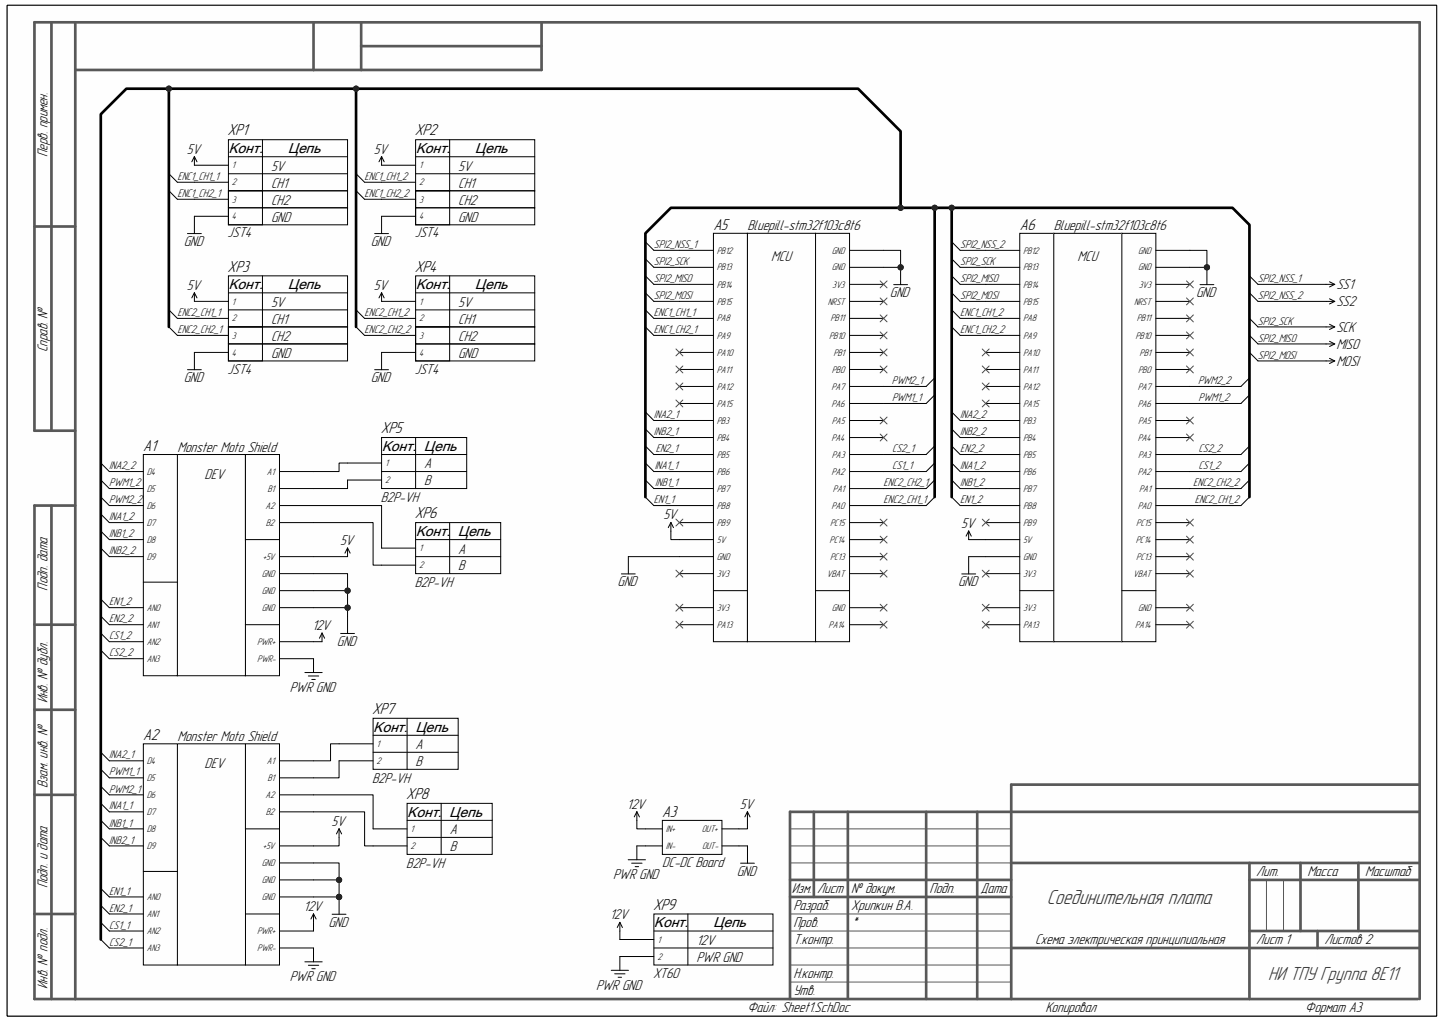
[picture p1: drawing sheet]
<svg xmlns="http://www.w3.org/2000/svg" width="297mm" height="210mm" viewBox="0 0 297 210" stroke-linecap="round" stroke-linejoin="round" font-family="sans-serif">
<path d="M1.5 1.1h294v207.9h-294z" fill-rule="evenodd" fill="#fefefe"/>
<path d="M1.5 1.1h294v207.9h-294z" fill="none" stroke="#000" stroke-width=".21"/>
<path d="M1.5 1.1h294v207.9h-294z" fill-rule="evenodd" fill="#fefefe"/>
<path d="M1.5 1.1h294v207.9h-294z" fill="none" stroke="#000" stroke-width=".21"/>
<g fill="none" stroke="#585858" stroke-width=".55">
<path d="M10.6 4.6v84M15.5 4.6v200.9M64.5 4.6v9.8M74.3 4.6v9.8M74.3 9.5h37.1M111.4 4.6v9.8h-95.9M7.1 46.6h8.4M15.5 88.6h-8.4v-84h284.9v200.9M10.6 104v101.5M15.5 104h-8.4v101.5h284.5M7.1 128.5h8.4M7.1 146h8.4"/>
<path d="M7.1 163.5h8.4M167.4 167v17.5M174.4 167v38.5M190.5 167v38.5M201 167v38.5M208 177.5h84M257 177.5v28M267.5 177.5v14M279.4 177.5v14M292 161.4h-84v44.1M292 167h-129.5v38.5M7.1 188h8.4"/>
<path d="M162.5 181h45.5M162.5 184.5h45.5M208 195h84M257 181h35M257 191.5h35M271 191.5v3.5"/>
</g>
<path d="M162.5 170.5h45.5M162.5 174h45.5M162.5 177.5h45.5M162.5 188h45.5M162.5 191.5h45.5M162.5 195h45.5M162.5 198.5h45.5M260.5 181v10.5M264 181v10.5M162.5 202h45.5" fill="none" stroke="#585858" stroke-width=".21"/>
<path d="M36.5 153h14v45.5h-14z" fill-rule="evenodd" fill="#fefefe"/>
<path d="M36.5 153h14v45.5h-14z" fill="none" stroke="#000" stroke-width=".21"/>
<path d="M29.5 153h7v45.5h-7z" fill-rule="evenodd" fill="#fefefe"/>
<path d="M29.5 153h7v45.5h-7z" fill="none" stroke="#000" stroke-width=".21"/>
<path d="M50.5 153h7v45.5h-7z" fill-rule="evenodd" fill="#fefefe"/>
<path d="M22.5 156.5h7M22.5 160h7M50.5 153h7v45.5h-7zM22.5 163.5h7M22.5 167h7M22.5 170.5h7M22.5 174h7M22.5 184.5h7M22.5 188h7M22.5 191.5h7M22.5 195h7" fill="none" stroke="#000" stroke-width=".21"/>
<path d="M50.5 153h7v17.5h-7z" fill-rule="evenodd" fill="#fefefe"/>
<g fill="none" stroke="#000" stroke-width=".21">
<path d="M50.5 153h7v17.5h-7zM57.5 156.5h7M57.5 160h7M29.5 179.2h7M57.5 163.5h7M57.5 167h7M57.5 177.5h7M57.5 174h7M50.5 188h7M57.5 181h7M57.5 184.5h7M57.5 191.5h7"/>
<path d="M57.5 195h7M68.3 188.1h2.9M69.7 184.5v3.6"/>
</g>
<circle cx="69.7" cy="184.5" r=".53" fill="#262626"/>
<circle cx="69.7" cy="184.5" r=".53" fill="none" stroke="#262626" stroke-width=".21"/>
<path d="M146.7 48h7v84h-7z" fill-rule="evenodd" fill="#fefefe"/>
<path d="M146.7 48h7v84h-7z" fill="none" stroke="#000" stroke-width=".21"/>
<path d="M153.7 48h14v84h-14z" fill-rule="evenodd" fill="#fefefe"/>
<path d="M153.7 48h14v84h-14z" fill="none" stroke="#000" stroke-width=".21"/>
<path d="M167.7 48h7v84h-7z" fill-rule="evenodd" fill="#fefefe"/>
<g fill="none" stroke="#000" stroke-width=".21">
<path d="M139.7 51.5h7M139.7 55h7M139.7 58.5h7M167.7 48h7v84h-7zM174.7 51.5h7M174.7 55h7M174.7 58.5h7M139.7 62h7M139.7 65.5h7M139.7 69h7M139.7 72.5h7M139.7 76h7"/>
<path d="M139.7 79.5h7M174.7 62h7M174.7 65.5h7M174.7 69h7M174.7 72.5h7M174.7 76h7M174.7 79.5h7M139.7 83h7M139.7 86.5h7M139.7 90h7M139.7 93.5h7M139.7 97h7"/>
<path d="M174.7 83h7M174.7 86.5h7M174.7 90h7M174.7 93.5h7M174.7 97h7M139.7 100.5h7M139.7 104h7M139.7 107.5h7M139.7 111h7M139.7 114.5h7M139.7 118h7M174.7 100.5h7"/>
<path d="M174.7 104h7M174.7 107.5h7M174.7 114.5h7M174.7 118h7M174.7 111h7M139.7 125h7M139.7 128.5h7M146.7 121.5h7M167.7 121.5h7M174.7 125h7M174.7 128.5h7"/>
</g>
<path d="M209.8 48h6.9v84h-6.9z" fill-rule="evenodd" fill="#fefefe"/>
<path d="M209.8 48h6.9v84h-6.9z" fill="none" stroke="#000" stroke-width=".21"/>
<path d="M216.7 48h14v84h-14z" fill-rule="evenodd" fill="#fefefe"/>
<path d="M216.7 48h14v84h-14z" fill="none" stroke="#000" stroke-width=".21"/>
<path d="M230.7 48h7v84h-7z" fill-rule="evenodd" fill="#fefefe"/>
<g fill="none" stroke="#000" stroke-width=".21">
<path d="M202.7 51.5h7.1M202.7 55h7.1M202.7 58.5h7.1M230.7 48h7v84h-7zM237.7 51.5h7.1M237.7 55h7.1M237.7 58.5h7.1M202.7 62h7.1M202.7 65.5h7.1M202.7 69h7.1M202.7 72.5h7.1M202.7 76h7.1"/>
<path d="M202.7 79.5h7.1M237.7 62h7.1M237.7 65.5h7.1M237.7 69h7.1M237.7 72.5h7.1M237.7 76h7.1M237.7 79.5h7.1M202.7 83h7.1M202.7 86.5h7.1M202.7 90h7.1M202.7 93.5h7.1M202.7 97h7.1"/>
<path d="M237.7 83h7.1M237.7 86.5h7.1M237.7 90h7.1M237.7 93.5h7.1M237.7 97h7.1M202.7 100.5h7.1M202.7 104h7.1M202.7 107.5h7.1M202.7 111h7.1M202.7 114.5h7.1M202.7 118h7.1M237.7 100.5h7.1"/>
<path d="M237.7 104h7.1M237.7 107.5h7.1M237.7 111h7.1M237.7 114.5h7.1M237.7 118h7.1M202.7 125h7.1M202.7 128.5h7.1M209.8 121.5h6.9M230.7 121.5h7M237.7 125h7.1M237.7 128.5h7.1"/>
</g>
<path d="M36.5 93.5h14v45.5h-14z" fill-rule="evenodd" fill="#fefefe"/>
<path d="M36.5 93.5h14v45.5h-14z" fill="none" stroke="#000" stroke-width=".21"/>
<path d="M29.5 93.5h7v45.5h-7z" fill-rule="evenodd" fill="#fefefe"/>
<path d="M29.5 93.5h7v45.5h-7z" fill="none" stroke="#000" stroke-width=".21"/>
<path d="M50.5 93.5h7v45.5h-7z" fill-rule="evenodd" fill="#fefefe"/>
<path d="M22.5 97h7M50.5 93.5h7v45.5h-7zM22.5 100.5h7M22.5 104h7M22.5 107.5h7M22.5 111h7M22.5 114.5h7M22.5 125h7M22.5 128.5h7M22.5 132h7M22.5 135.5h7" fill="none" stroke="#000" stroke-width=".21"/>
<path d="M50.5 93.5h7v17.5h-7z" fill-rule="evenodd" fill="#fefefe"/>
<g fill="none" stroke="#000" stroke-width=".21">
<path d="M34.7 35.7l1.8 1.8M34.7 39.2l1.8 1.8M40 32.2v1.8h7M40 37.5h7M40 32.2l-.5 1.1M40 32.2l.5 1.1M47 28.7h24.5v10.5h-24.5zM47 39.2h24.5v3.5h-24.5zM47 39.2h7v7h-7zM47 32.2h24.5M47 35.7h24.5M54 28.7v10.5"/>
<path d="M73.2 39.2l1.8 1.8M73.2 35.7l1.8 1.8M78.5 32.2v1.8h7M78.5 37.5h7M78.5 32.2l-.5 1.1M78.5 32.2l.5 1.1M85.5 28.7h24.5v10.5h-24.5zM85.5 39.2h24.5v3.5h-24.5zM85.5 39.2h7v7h-7zM85.5 32.2h24.5M85.5 35.7h24.5M92.5 28.7v10.5"/>
<path d="M38.6 48h2.8M40 41h7M47 56.7h24.5v10.5h-24.5zM47 42.7h24.5v3.5h-24.5zM47 44.5h-7v3.5M54 56.7v10.5M77.1 48h2.8M78.5 41h7M85.5 42.7h24.5v3.5h-24.5zM85.5 56.7h24.5v10.5h-24.5zM85.5 44.5h-7v3.5M92.5 56.7v10.5"/>
<path d="M132.7 56.7l1.8 1.8M132.7 53.2l1.8 1.8M195.7 56.7l1.8 1.8M195.7 53.2l1.8 1.8M34.7 63.7l1.8 1.8M34.7 67.2l1.8 1.8M38.6 76h2.8M40 60.2v1.8h7M40 65.5h7M40 69h7M40 60.2l-.5 1.1M40 60.2l.5 1.1"/>
<path d="M47 67.2h24.5v3.5h-24.5zM47 70.7h24.5v3.5h-24.5zM47 67.2h7v7h-7zM47 60.2h24.5M47 63.7h24.5M47 72.5h-7v3.5M73.2 67.2l1.8 1.8M73.2 63.7l1.8 1.8M77.1 76h2.8M78.5 60.2v1.8h7M78.5 65.5h7M78.5 69h7"/>
<path d="M78.5 60.2l-.5 1.1M78.5 60.2l.5 1.1M85.5 67.2h24.5v3.5h-24.5zM85.5 70.7h24.5v3.5h-24.5zM85.5 67.2h7v7h-7zM85.5 60.2h24.5M85.5 63.7h24.5M85.5 72.5h-7v3.5M132.7 67.2l1.8 1.8M132.7 63.7l1.8 1.8M132.7 60.2l1.8 1.8M192.2 77.7l-1.7 1.8"/>
<path d="M195.7 67.2l1.8 1.8M195.7 63.7l1.8 1.8M195.7 60.2l1.8 1.8M20.7 95.2l1.8 1.8M20.7 98.7l1.8 1.8M50.5 93.5h7v17.5h-7zM57.5 97h7M71.5 95.2h7M71.5 98.7h7M78.5 90h17.5v10.5h-17.5zM78.5 97h17.5M78.5 93.5h17.5"/>
<path d="M85.5 90v10.5M132.7 98.7l1.8 1.8M132.7 95.2l1.8 1.8M132.7 91.7l1.8 1.8M132.7 88.2l1.8 1.8M132.7 84.7l1.8 1.8M192.2 81.2l-1.7 1.8M192.2 91.7l-1.7 1.8M192.2 95.2l-1.7 1.8M192.2 98.7l-1.7 1.8M195.7 98.7l1.8 1.8M195.7 95.2l1.8 1.8"/>
<path d="M195.7 91.7l1.8 1.8M195.7 88.2l1.8 1.8M195.7 84.7l1.8 1.8M257 91.7l-1.8 1.8M257 95.2l-1.8 1.8M257 98.7l-1.8 1.8M20.7 102.2l1.8 1.8M20.7 105.7l1.8 1.8M20.7 109.2l1.8 1.8M20.7 112.7l1.8 1.8M29.5 119.7h7M57.5 100.5h7"/>
<path d="M57.5 104h7M57.5 107.5h7M57.5 118h7M57.5 114.5h7M71.5 112.7v1.8M71.5 112.7l-.5 1.1M71.5 112.7l.5 1.1M78.5 112.7h7M78.5 116.2h7M85.5 107.5h17.5v10.5h-17.5zM85.5 114.5h17.5M85.5 111h17.5"/>
<path d="M92.5 107.5v10.5M127.8 118.1h2.9M129.2 114.5v3.6M132.7 102.2l1.8 1.8M138 107.5l-.5 1M138 107.5l.5 1M138 107.5v1.7M192.2 102.2l-1.7 1.8M195.7 102.2l1.8 1.8M197.8 118.1h2.9M199.2 109.2l-.5 1.1M199.2 109.2l.6 1.1"/>
<path d="M199.2 109.2v1.8M199.2 114.5v3.6M257 102.2l-1.8 1.8M20.7 123.2l1.8 1.8M20.7 126.7l1.8 1.8M20.7 130.2l1.8 1.8M20.7 133.7l1.8 1.8M50.5 128.5h7M57.5 121.5h7M57.5 125h7M57.5 132h7M57.5 135.5h7v2.8"/>
<path d="M62.7 138.3h3.6M63.4 139h2.2M64.1 139.8h.7M66.2 130.2l-.5 1.1M66.2 130.2l.6 1.1M66.2 130.2v1.8M70.1 130.3h2.8M71.5 126.7v3.6M20.7 154.7l1.8 1.8M20.7 158.2l1.8 1.8M69.7 153h7M69.7 156.5h7"/>
<path d="M76.7 147.7h17.5v10.5h-17.5zM76.7 151.2h17.5M76.7 154.7h17.5M83.7 147.7v10.5M20.7 161.7l1.8 1.8M20.7 165.2l1.8 1.8M20.7 168.7l1.8 1.8M20.7 172.3l1.8 1.7M69.7 170.5l-.5 1M69.7 170.5l.6 1M69.7 170.5v1.7M76.7 170.5h7"/>
<path d="M76.7 174h7M83.7 165.2h17.5v10.5h-17.5zM83.7 168.7h17.5M83.7 172.2h17.5M90.7 165.2v10.5M20.7 182.8l1.8 1.7M20.7 186.2l1.8 1.8M20.7 189.7l1.8 1.8M20.7 193.3l1.8 1.7M62.7 197.8h3.6M63.4 198.6h2.2M64.1 199.3h.7"/>
<path d="M64.5 188v1.7M64.5 195v2.8M64.5 188l-.5 1M64.5 188l.5 1M125.7 199.6h3.6M127.5 193.3h7M127.5 189.7v1.8M127.5 189.7l-.5 1.1M127.5 189.7l.5 1.1M134.5 188h24.5v10.5h-24.5zM134.5 191.5h24.5M134.5 195h24.5"/>
<path d="M134.5 196.8h-7v2.8M141.5 188v10.5M126.4 200.3h2.2M127.1 201h.7"/>
</g>
<path d="M136.2 168.8h12.3v6.9h-12.3z" fill-rule="evenodd" fill="#fefefe"/>
<g fill="none" stroke="#000" stroke-width=".21">
<path d="M183.8 58.5h2.9M185.2 55v3.5M257 77.7l-1.8 1.8M257 81.2l-1.8 1.8M129.2 176.8h3.6M129.9 177.6h2.2M130.6 178.3h.7M131 167v1.7M131 174v2.8M131 167l-.5 1M131 167l.5 1M132.7 170.5h3.5"/>
<path d="M132.7 174h3.5M136.2 168.8h12.3v6.9h-12.3zM148.5 170.5h3.5M148.5 174h3.5M152.3 177.6h2.9M153.7 167v1.7M153.7 167l-.5 1M153.7 167l.6 1M153.7 174v3.6"/>
</g>
<circle cx="185.2" cy="55" r=".53" fill="#262626"/>
<circle cx="185.2" cy="55" r=".53" fill="none" stroke="#262626" stroke-width=".21"/>
<path d="M246.8 58.5h2.9M248.2 55v3.5" fill="none" stroke="#000" stroke-width=".21"/>
<circle cx="248.2" cy="55" r=".53" fill="#262626"/>
<circle cx="248.2" cy="55" r=".53" fill="none" stroke="#262626" stroke-width=".21"/>
<g fill="none" stroke="#000" stroke-width=".21">
<path d="M132.7 49.7l1.8 1.8M195.7 49.7l1.8 1.8M257 56.7l1.8 1.8M272.8 58.5h1.7M273.5 58l1 .5M274.5 58.5l-1 .5M257 60.2l1.8 1.8M257 65.5l1.8 1.7M257 69l1.8 1.7M257 72.5l1.8 1.7M272.8 62h1.7M272.8 67.2h1.7"/>
<path d="M272.8 70.7h1.7M272.8 74.2h1.7M273.5 61.5l1 .5M273.5 66.7l1 .5M273.5 70.2l1 .5M273.5 73.7l1 .5M274.5 62l-1 .5M274.5 67.2l-1 .6M274.5 70.7l-1 .6M274.5 74.2l-1 .6M64.5 184.5h5.2"/>
</g>
<g fill="none" stroke="#4c4c4c" stroke-width=".21">
<path d="M181 57.8l1.5 1.4M182.5 57.8l-1.5 1.4M244 57.8l1.5 1.4M245.5 57.8l-1.5 1.4M139 71.8l1.5 1.4M139 75.3l1.5 1.4M139 78.8l1.5 1.4M140.5 71.8l-1.5 1.4M140.5 75.3l-1.5 1.4M140.5 78.8l-1.5 1.4M181 75.3l1.5 1.4M181 71.8l1.5 1.4"/>
<path d="M181 68.3l1.5 1.4M181 64.8l1.5 1.4M181 61.3l1.5 1.4M182.5 75.3l-1.5 1.4M182.5 71.8l-1.5 1.4M182.5 68.3l-1.5 1.4M182.5 64.8l-1.5 1.4M182.5 61.3l-1.5 1.4M202 71.8l1.5 1.4M202 75.3l1.5 1.4M202 78.8l1.5 1.4M203.5 71.8l-1.5 1.4"/>
<path d="M203.5 75.3l-1.5 1.4M203.5 78.8l-1.5 1.4M244 61.3l1.5 1.4M244 64.8l1.5 1.4M244 68.3l1.5 1.4M244 71.8l1.5 1.4M244 75.3l1.5 1.4M245.5 61.3l-1.5 1.4M245.5 64.8l-1.5 1.4M245.5 68.3l-1.5 1.4M245.5 71.8l-1.5 1.4M245.5 75.3l-1.5 1.4"/>
<path d="M139 82.3l1.5 1.4M140.5 82.3l-1.5 1.4M181 89.3l1.5 1.4M181 85.8l1.5 1.4M182.5 89.3l-1.5 1.4M182.5 85.8l-1.5 1.4M202 82.3l1.5 1.4M203.5 82.3l-1.5 1.4M244 85.8l1.5 1.4M244 89.3l1.5 1.4M245.5 85.8l-1.5 1.4M245.5 89.3l-1.5 1.4"/>
<path d="M139 106.8l1.5 1.4M140.5 106.8l-1.5 1.4M181 117.3l1.5 1.4M181 113.8l1.5 1.4M181 110.3l1.5 1.4M181 106.8l1.5 1.4M182.5 117.3l-1.5 1.4M182.5 113.8l-1.5 1.4M182.5 110.3l-1.5 1.4M182.5 106.8l-1.5 1.4M202 106.8l1.5 1.4M202 117.3l1.5 1.4"/>
<path d="M203.5 106.8l-1.5 1.4M203.5 117.3l-1.5 1.4M244 106.8l1.5 1.4M244 110.3l1.5 1.4M244 113.8l1.5 1.4M244 117.3l1.5 1.4M245.5 106.8l-1.5 1.4M245.5 110.3l-1.5 1.4M245.5 113.8l-1.5 1.4M245.5 117.3l-1.5 1.4M139 124.3l1.5 1.4M139 127.8l1.5 1.4"/>
<path d="M140.5 127.8l-1.5 1.4M140.5 124.3l-1.5 1.4M181 124.3l1.5 1.4M181 127.8l1.5 1.4M182.5 124.3l-1.5 1.4M182.5 127.8l-1.5 1.4M202 124.3l1.5 1.4M202 127.8l1.5 1.4M203.5 124.3l-1.5 1.4M203.5 127.8l-1.5 1.4M244 124.3l1.5 1.4M244 127.8l1.5 1.4"/>
<path d="M245.5 124.3l-1.5 1.4M245.5 127.8l-1.5 1.4"/>
</g>
<circle cx="69.7" cy="184.5" r=".53" fill="#262626"/>
<circle cx="69.7" cy="184.5" r=".53" fill="none" stroke="#262626" stroke-width=".21"/>
<g fill="none" stroke="#000" stroke-width=".21">
<path d="M134.5 58.5h5.2M134.5 55h5.2M197.5 58.5h5.2M197.5 55h5.2M134.5 69h5.2M134.5 65.5h5.2M134.5 62h5.2M181.7 79.5h8.8M197.5 69h5.2M197.5 65.5h5.2M197.5 62h5.2M134.5 97h5.2"/>
<path d="M134.5 93.5h5.2M134.5 90h5.2M134.5 86.5h5.2M181.7 97h8.8M181.7 93.5h8.8M181.7 83h8.8M197.5 97h5.2M197.5 93.5h5.2M197.5 90h5.2M197.5 86.5h5.2M244.8 97h10.4M244.8 93.5h10.4"/>
<path d="M129.2 114.5h10.5M134.5 104h5.2M134.5 100.5h5.2M138 109.2v1.8h1.7M181.7 104h8.8M181.7 100.5h8.8M197.5 104h5.2M197.5 100.5h5.2M199.2 114.5h3.5M199.2 111h3.5M244.8 104h10.4M244.8 100.5h10.4"/>
<path d="M64.5 181h5.2"/>
</g>
<circle cx="69.7" cy="181" r=".53" fill="#262626"/>
<circle cx="69.7" cy="181" r=".53" fill="none" stroke="#262626" stroke-width=".21"/>
<g fill="none" stroke="#000" stroke-width=".21">
<path d="M36.5 37.5h3.5M75 37.5h3.5M36.5 41h3.5M75 41h3.5M36.5 65.5h3.5M36.5 69h3.5M75 65.5h3.5M75 69h3.5M71.5 98.7v1.8h-7M71.5 95.2h-1.8v1.8h-5.2M64.5 104h14v8.7M64.5 107.5h12.2v8.7h1.8"/>
<path d="M64.5 114.5h7M64.5 132h1.7M64.5 125h7M69.7 156.5v3.5h-5.2M69.7 153h-1.7v3.5h-3.5M64.5 167h10.5v7h1.7M64.5 163.5h12.2v7M69.7 172.3v1.7h-5.2M131 168.7v1.8h1.7M131 174h1.7M152 174h1.7M153.7 168.7v1.8h-1.7"/>
<path d="M64.5 189.7v1.8M127.5 191.5v1.8"/>
</g>
<circle cx="71.5" cy="125" r=".53" fill="#262626"/>
<circle cx="71.5" cy="125" r=".53" fill="none" stroke="#262626" stroke-width=".21"/>
<path d="M64.5 121.5h7" fill="none" stroke="#000" stroke-width=".21"/>
<circle cx="71.5" cy="121.5" r=".53" fill="#262626"/>
<circle cx="71.5" cy="121.5" r=".53" fill="none" stroke="#262626" stroke-width=".21"/>
<path d="M244.8 79.5h10.4M244.8 83h10.4M64.5 118h7v8.7" fill="none" stroke="#000" stroke-width=".21"/>
<circle cx="71.5" cy="121.5" r=".53" fill="#262626"/>
<circle cx="71.5" cy="121.5" r=".53" fill="none" stroke="#262626" stroke-width=".21"/>
<circle cx="71.5" cy="125" r=".53" fill="#262626"/>
<circle cx="71.5" cy="125" r=".53" fill="none" stroke="#262626" stroke-width=".21"/>
<path d="M181.7 51.5h3.5v3.5h-3.5" fill="none" stroke="#000" stroke-width=".21"/>
<circle cx="185.2" cy="55" r=".53" fill="#262626"/>
<circle cx="185.2" cy="55" r=".53" fill="none" stroke="#262626" stroke-width=".21"/>
<path d="M244.8 51.5h3.4v3.5h-3.4" fill="none" stroke="#000" stroke-width=".21"/>
<circle cx="248.2" cy="55" r=".53" fill="#262626"/>
<circle cx="248.2" cy="55" r=".53" fill="none" stroke="#262626" stroke-width=".21"/>
<path d="M134.5 51.5h5.2M197.5 51.5h5.2M258.8 58.5h14M258.8 62h14M258.8 74.2h14M258.8 70.7h14M258.8 67.2h14M64.5 177.5h5.2v7" fill="none" stroke="#000" stroke-width=".21"/>
<circle cx="69.7" cy="181" r=".53" fill="#262626"/>
<circle cx="69.7" cy="181" r=".53" fill="none" stroke="#262626" stroke-width=".21"/>
<circle cx="69.7" cy="184.5" r=".53" fill="#262626"/>
<circle cx="69.7" cy="184.5" r=".53" fill="none" stroke="#262626" stroke-width=".21"/>
<path d="M73.2 18.2v49" fill="none" stroke="#000" stroke-width=".55"/>
<circle cx="73.2" cy="18.2" r=".53" fill="#262626"/>
<circle cx="73.2" cy="18.2" r=".53" fill="none" stroke="#262626" stroke-width=".21"/>
<path d="M195.7 42.7v59.5" fill="none" stroke="#000" stroke-width=".55"/>
<circle cx="195.7" cy="42.7" r=".53" fill="#262626"/>
<circle cx="195.7" cy="42.7" r=".53" fill="none" stroke="#262626" stroke-width=".21"/>
<path d="M132.7 102.2v-54.2l5.3-5.3h54.2v59.5" fill="none" stroke="#000" stroke-width=".55"/>
<circle cx="185.2" cy="42.7" r=".53" fill="#262626"/>
<circle cx="185.2" cy="42.7" r=".53" fill="none" stroke="#262626" stroke-width=".21"/>
<circle cx="192.2" cy="42.7" r=".53" fill="#262626"/>
<circle cx="192.2" cy="42.7" r=".53" fill="none" stroke="#262626" stroke-width=".21"/>
<path d="M185.2 42.7v-15.7l-8.7-8.8h-141.8v49" fill="none" stroke="#000" stroke-width=".55"/>
<circle cx="185.2" cy="42.7" r=".53" fill="#262626"/>
<circle cx="185.2" cy="42.7" r=".53" fill="none" stroke="#262626" stroke-width=".21"/>
<circle cx="73.2" cy="18.2" r=".53" fill="#262626"/>
<circle cx="73.2" cy="18.2" r=".53" fill="none" stroke="#262626" stroke-width=".21"/>
<circle cx="34.7" cy="18.2" r=".53" fill="#262626"/>
<circle cx="34.7" cy="18.2" r=".53" fill="none" stroke="#262626" stroke-width=".21"/>
<path d="M34.7 18.2h-8.7l-5.3 5.3v169.8" fill="none" stroke="#000" stroke-width=".55"/>
<circle cx="34.7" cy="18.2" r=".53" fill="#262626"/>
<circle cx="34.7" cy="18.2" r=".53" fill="none" stroke="#262626" stroke-width=".21"/>
<path d="M192.2 42.7h61.3l3.5 3.5v56" fill="none" stroke="#000" stroke-width=".55"/>
<circle cx="192.2" cy="42.7" r=".53" fill="#262626"/>
<circle cx="192.2" cy="42.7" r=".53" fill="none" stroke="#262626" stroke-width=".21"/>
<circle cx="195.7" cy="42.7" r=".53" fill="#262626"/>
<circle cx="195.7" cy="42.7" r=".53" fill="none" stroke="#262626" stroke-width=".21"/>
<path d="M139 117.3l1.5 1.4M140.5 117.3l-1.5 1.4" fill="none" stroke="#4c4c4c" stroke-width=".21"/>
<text font-size="4.4" fill="#2f2f2f" x="215.3" y="185.9">Соединительная плата</text>
<text font-size="4.1" fill="#2f2f2f" x="260.9" y="201.5">НИ ТПУ Группа 8Е11</text>
<g font-size="3.4">
<text x="46.8" y="27.9">XP1</text>
<text x="85.3" y="27.9">XP2</text>
<text x="146.7" y="47.3">A5</text>
<text x="209.8" y="47.3">A6</text>
<text x="46.8" y="55.9">XP3</text>
<text x="85.3" y="55.9">XP4</text>
<text x="78.3" y="89.1">XP5</text>
<text x="29.5" y="92.8">A1</text>
<text x="85.3" y="106.6">XP6</text>
<text x="76.5" y="146.9">XP7</text>
<text x="29.5" y="152.3">A2</text>
<text x="83.6" y="164.4">XP8</text>
<text x="136.2" y="168.1">A3</text>
<text x="134.3" y="187.1">XP9</text>
</g>
<g font-size="3.1">
<text x="9.8" y="32.3" transform="rotate(-90 9.8 32.3)">Перв. примен.</text>
<text x="38.4" y="31.6">5V</text>
<text x="55.8" y="35.1">5V</text>
<text x="76.9" y="31.6">5V</text>
<text x="94.2" y="35.1">5V</text>
<text x="55.8" y="38.6">CH1</text>
<text x="94.2" y="38.6">CH1</text>
<text x="55.8" y="45.6">GND</text>
<text x="55.8" y="42.1">CH2</text>
<text x="94.2" y="45.6">GND</text>
<text x="94.2" y="42.1">CH2</text>
<text x="153.8" y="47.4">Bluepill-stm32f103c8t6</text>
<text x="216.7" y="47.4">Bluepill-stm32f103c8t6</text>
<text x="37.8" y="50.6">GND</text>
<text x="46.8" y="48.8">JST4</text>
<text x="76.3" y="50.6">GND</text>
<text x="85.3" y="48.8">JST4</text>
<text x="158.6" y="53.7">MCU</text>
<text x="221.7" y="53.7">MCU</text>
<text x="38.4" y="59.6">5V</text>
<text x="76.9" y="59.6">5V</text>
<text x="274.9" y="59.5">SS1</text>
<text x="55.8" y="63.1">5V</text>
<text x="94.2" y="63.1">5V</text>
<text x="183" y="61.1">GND</text>
<text x="246" y="61.1">GND</text>
<text x="274.9" y="62.9">SS2</text>
<text x="55.8" y="66.6">CH1</text>
<text x="55.8" y="70.1">CH2</text>
<text x="94.2" y="66.6">CH1</text>
<text x="94.2" y="70.1">CH2</text>
<text x="274.9" y="68.2">SCK</text>
<text x="274.9" y="71.7">MISO</text>
<text x="9.8" y="72.5" transform="rotate(-90 9.8 72.5)">Справ. №</text>
<text x="46.8" y="76.8">JST4</text>
<text x="55.8" y="73.6">GND</text>
<text x="85.3" y="76.8">JST4</text>
<text x="94.2" y="73.6">GND</text>
<text x="274.9" y="75.2">MOSI</text>
<text x="37.8" y="78.6">GND</text>
<text x="76.3" y="78.6">GND</text>
<text x="36.5" y="92.9">Monster Moto Shield</text>
<text x="42.1" y="98.5">DEV</text>
<text x="87.2" y="96.4">A</text>
<text x="87.2" y="99.9">B</text>
<text x="78.3" y="103.3">B2P-VH</text>
<text x="136.4" y="106.8">5V</text>
<text x="69.9" y="112.1">5V</text>
<text x="94.2" y="113.9">A</text>
<text x="197.7" y="108.6">5V</text>
<text x="94.2" y="117.3">B</text>
<text x="9.8" y="121.5" transform="rotate(-90 9.8 121.5)">Подп. дата</text>
<text x="85.3" y="120.7">B2P-VH</text>
<text x="127" y="120.6">GND</text>
<text x="197.1" y="120.6">GND</text>
<text x="64.2" y="129.6">12V</text>
<text x="69.3" y="132.9">GND</text>
<text x="59.6" y="142.3">PWR GND</text>
<text x="9.8" y="144.6" transform="rotate(-90 9.8 144.6)">Инв. № дубл.</text>
<text x="36.5" y="152.4">Monster Moto Shield</text>
<text x="85.5" y="154.1">A</text>
<text x="42.1" y="158">DEV</text>
<text x="76.5" y="161">B2P-VH</text>
<text x="85.5" y="157.6">B</text>
<text x="9.8" y="162.1" transform="rotate(-90 9.8 162.1)">Взам. инв. №</text>
<text x="128.9" y="166.3">12V</text>
<text x="152.2" y="166.3">5V</text>
<text x="68.2" y="169.8">5V</text>
<text x="92.5" y="171.6">A</text>
<text x="83.6" y="178.5">B2P-VH</text>
<text x="92.5" y="175.1">B</text>
<text x="136.2" y="178.3">DC-DC Board</text>
<text x="9.8" y="182.8" transform="rotate(-90 9.8 182.8)">Подп. и дата</text>
<text x="126.1" y="180.8">PWR GND</text>
<text x="151.6" y="180.1">GND</text>
<text x="162.9" y="183.7">Изм.</text>
<text x="168.1" y="183.7">Лист № докум.</text>
<text x="191.2" y="183.7">Подп.</text>
<text x="201.7" y="183.7">Дата</text>
<text x="258.4" y="180.2">Лит.</text>
<text x="268.9" y="180.2">Масса</text>
<text x="280.8" y="180.2">Масштаб</text>
<text x="62.4" y="187.3">12V</text>
<text x="67.6" y="190.6">GND</text>
<text x="125.4" y="189.1">12V</text>
<text x="163.2" y="187.2">Разраб.</text>
<text x="163.2" y="190.7">Пров.</text>
<text x="175.1" y="187.2">Хрипкин В.А.</text>
<text x="175.1" y="190.7">*</text>
<text x="143.3" y="194.4">12V</text>
<text x="143.3" y="197.9">PWR GND</text>
<text x="163.2" y="194.2">Т.контр.</text>
<text x="212.9" y="194.2">Схема электрическая принципиальная</text>
<text x="258.4" y="194.2">Лист 1</text>
<text x="272.4" y="194.2">Листов 2</text>
<text x="9.8" y="203.4" transform="rotate(-90 9.8 203.4)">Инв. № подл.</text>
<text x="59.6" y="201.8">PWR GND</text>
<text x="122.6" y="203.6">PWR GND</text>
<text x="134.3" y="201.3">XT60</text>
<text x="163.2" y="201.2">Н.контр.</text>
<text x="153.8" y="208.2">Файл: Sheet1.SchDoc</text>
<text x="163.2" y="204.7">Утв.</text>
<text x="215" y="208.2">Копировал</text>
<text x="268.5" y="208.2">Формат А3</text>
</g>
<g font-size="3">
<text x="47" y="31.5">Конт.</text>
<text x="59.2" y="31.5">Цепь</text>
<text x="85.5" y="31.5">Конт.</text>
<text x="97.7" y="31.5">Цепь</text>
<text x="47" y="59.5">Конт.</text>
<text x="59.2" y="59.5">Цепь</text>
<text x="85.5" y="59.5">Конт.</text>
<text x="97.7" y="59.5">Цепь</text>
<text x="78.5" y="92.8">Конт.</text>
<text x="87.2" y="92.8">Цепь</text>
<text x="85.5" y="110.3">Конт.</text>
<text x="94.1" y="110.3">Цепь</text>
<text x="76.8" y="150.5">Конт.</text>
<text x="85.4" y="150.5">Цепь</text>
<text x="83.8" y="168">Конт.</text>
<text x="92.4" y="168">Цепь</text>
<text x="134.5" y="190.8">Конт.</text>
<text x="146.7" y="190.8">Цепь</text>
</g>
<g font-size="2.4">
<text x="36.5" y="37">ENC1_CH1_1</text>
<text x="36.5" y="40.5">ENC1_CH2_1</text>
<text x="75" y="37">ENC1_CH1_2</text>
<text x="75" y="40.5">ENC1_CH2_2</text>
<text x="134.5" y="51">SPI2_NSS_1</text>
<text x="197.5" y="51">SPI2_NSS_2</text>
<text x="134.5" y="54.5">SPI2_SCK</text>
<text x="134.5" y="58">SPI2_MISO</text>
<text x="197.5" y="54.5">SPI2_SCK</text>
<text x="197.5" y="58">SPI2_MISO</text>
<text x="258.7" y="58">SPI2_NSS_1</text>
<text x="36.5" y="65">ENC2_CH1_1</text>
<text x="75" y="65">ENC2_CH1_2</text>
<text x="134.5" y="61.5">SPI2_MOSI</text>
<text x="134.5" y="65">ENC1_CH1_1</text>
<text x="197.5" y="61.5">SPI2_MOSI</text>
<text x="197.5" y="65">ENC1_CH1_2</text>
<text x="258.7" y="61.5">SPI2_NSS_2</text>
<text x="36.5" y="68.5">ENC2_CH2_1</text>
<text x="75" y="68.5">ENC2_CH2_2</text>
<text x="134.5" y="68.5">ENC1_CH2_1</text>
<text x="197.5" y="68.5">ENC1_CH2_2</text>
<text x="258.7" y="66.8">SPI2_SCK</text>
<text x="258.7" y="70.3">SPI2_MISO</text>
<text x="258.7" y="73.7">SPI2_MOSI</text>
<text x="183.4" y="79">PWM2_1</text>
<text x="183.5" y="82.5">PWM1_1</text>
<text x="246.4" y="79">PWM2_2</text>
<text x="246.5" y="82.5">PWM1_2</text>
<text x="134.5" y="86">INA2_1</text>
<text x="134.5" y="89.5">INB2_1</text>
<text x="197.5" y="86">INA2_2</text>
<text x="197.5" y="89.5">INB2_2</text>
<text x="134.9" y="93">EN2_1</text>
<text x="183.5" y="93">CS2_1</text>
<text x="197.5" y="93">EN2_2</text>
<text x="246.5" y="93">CS2_2</text>
<text x="22.5" y="96.5">INA2_2</text>
<text x="22.5" y="100">PWM1_2</text>
<text x="134.7" y="96.5">INA1_1</text>
<text x="134.8" y="100">INB1_1</text>
<text x="181.7" y="100">ENC2_CH2_1</text>
<text x="183.5" y="96.5">CS1_1</text>
<text x="197.5" y="96.5">INA1_2</text>
<text x="197.5" y="100">INB1_2</text>
<text x="245.4" y="100">ENC2_CH2_2</text>
<text x="246.5" y="96.5">CS1_2</text>
<text x="22.5" y="103.5">PWM2_2</text>
<text x="22.5" y="107">INA1_2</text>
<text x="134.5" y="103.5">EN1_1</text>
<text x="181.7" y="103.5">ENC2_CH1_1</text>
<text x="197.5" y="103.5">EN1_2</text>
<text x="245.7" y="103.5">ENC2_CH1_2</text>
<text x="22.5" y="110.5">INB1_2</text>
<text x="22.5" y="114">INB2_2</text>
<text x="22.5" y="124.5">EN1_2</text>
<text x="22.5" y="128">EN2_2</text>
<text x="22.5" y="131.5">CS1_2</text>
<text x="22.5" y="135">CS2_2</text>
<text x="22.5" y="156">INA2_1</text>
<text x="22.5" y="159.5">PWM1_1</text>
<text x="22.5" y="163">PWM2_1</text>
<text x="22.5" y="166.5">INA1_1</text>
<text x="22.5" y="170">INB1_1</text>
<text x="22.5" y="173.5">INB2_1</text>
<text x="22.5" y="184">EN1_1</text>
<text x="22.5" y="191">CS1_1</text>
<text x="22.5" y="187.5">EN2_1</text>
<text x="22.5" y="194.5">CS2_1</text>
</g>
<g font-size="2.1">
<text x="47.7" y="34.6">1</text>
<text x="86.2" y="34.6">1</text>
<text x="47.7" y="38.1">2</text>
<text x="47.7" y="41.7">3</text>
<text x="86.2" y="38.1">2</text>
<text x="86.2" y="41.7">3</text>
<text x="47.7" y="45.1">4</text>
<text x="86.2" y="45.1">4</text>
<text x="147.4" y="52.2">PB12</text>
<text x="171.1" y="52.2">GND</text>
<text x="210.4" y="52.2">PB12</text>
<text x="234.1" y="52.2">GND</text>
<text x="147.4" y="55.6">PB13</text>
<text x="147.4" y="59.1">PB14</text>
<text x="171.1" y="55.6">GND</text>
<text x="171.2" y="59.1">3V3</text>
<text x="210.4" y="55.6">PB13</text>
<text x="210.4" y="59.1">PB14</text>
<text x="234.1" y="55.6">GND</text>
<text x="234.2" y="59.1">3V3</text>
<text x="47.7" y="62.7">1</text>
<text x="86.2" y="62.7">1</text>
<text x="147.4" y="62.7">PB15</text>
<text x="170.3" y="62.7">NRST</text>
<text x="210.4" y="62.7">PB15</text>
<text x="233.3" y="62.7">NRST</text>
<text x="47.7" y="66.1">2</text>
<text x="47.7" y="69.6">3</text>
<text x="86.2" y="66.1">2</text>
<text x="86.2" y="69.6">3</text>
<text x="147.4" y="66.1">PA8</text>
<text x="147.4" y="69.6">PA9</text>
<text x="170.6" y="69.6">PB10</text>
<text x="170.8" y="66.1">PB11</text>
<text x="210.4" y="66.1">PA8</text>
<text x="210.4" y="69.6">PA9</text>
<text x="233.6" y="69.6">PB10</text>
<text x="233.8" y="66.1">PB11</text>
<text x="47.7" y="73.2">4</text>
<text x="86.2" y="73.2">4</text>
<text x="147.4" y="73.2">PA10</text>
<text x="147.4" y="76.6">PA11</text>
<text x="171.1" y="76.6">PB0</text>
<text x="171.4" y="73.2">PB1</text>
<text x="210.4" y="73.2">PA10</text>
<text x="210.4" y="76.6">PA11</text>
<text x="234.1" y="76.6">PB0</text>
<text x="234.4" y="73.2">PB1</text>
<text x="147.4" y="80.1">PA12</text>
<text x="147.4" y="83.7">PA15</text>
<text x="171" y="80.1">PA7</text>
<text x="171" y="83.7">PA6</text>
<text x="210.4" y="80.1">PA12</text>
<text x="210.4" y="83.7">PA15</text>
<text x="234" y="80.1">PA7</text>
<text x="234" y="83.7">PA6</text>
<text x="147.4" y="87.2">PB3</text>
<text x="171.1" y="87.2">PA5</text>
<text x="210.4" y="87.2">PB3</text>
<text x="234.1" y="87.2">PA5</text>
<text x="79.2" y="95.9">1</text>
<text x="147.4" y="90.6">PB4</text>
<text x="147.4" y="94.1">PB5</text>
<text x="171" y="90.6">PA4</text>
<text x="171.1" y="94.1">PA3</text>
<text x="210.4" y="90.6">PB4</text>
<text x="210.4" y="94.1">PB5</text>
<text x="234" y="90.6">PA4</text>
<text x="234.1" y="94.1">PA3</text>
<text x="30.2" y="97.7">D4</text>
<text x="30.2" y="101.1">D5</text>
<text x="54.9" y="97.7">A1</text>
<text x="55" y="101.1">B1</text>
<text x="79.2" y="99.4">2</text>
<text x="147.4" y="97.7">PB6</text>
<text x="147.4" y="101.1">PB7</text>
<text x="171" y="97.7">PA2</text>
<text x="171.3" y="101.1">PA1</text>
<text x="210.4" y="97.7">PB6</text>
<text x="210.4" y="101.1">PB7</text>
<text x="234" y="97.7">PA2</text>
<text x="234.3" y="101.1">PA1</text>
<text x="30.2" y="104.6">D6</text>
<text x="54.6" y="104.6">A2</text>
<text x="147.4" y="104.6">PB8</text>
<text x="171" y="104.6">PA0</text>
<text x="210.4" y="104.6">PB8</text>
<text x="234" y="104.6">PA0</text>
<text x="30.2" y="108.2">D7</text>
<text x="30.2" y="111.6">D8</text>
<text x="54.7" y="108.2">B2</text>
<text x="86.2" y="113.4">1</text>
<text x="147.4" y="108.2">PB9</text>
<text x="147.4" y="111.6">5V</text>
<text x="170.6" y="111.6">PC14</text>
<text x="170.7" y="108.2">PC15</text>
<text x="210.4" y="108.2">PB9</text>
<text x="210.4" y="111.6">5V</text>
<text x="233.6" y="111.6">PC14</text>
<text x="233.7" y="108.2">PC15</text>
<text x="30.2" y="115.1">D9</text>
<text x="53.8" y="118.7">GND</text>
<text x="54.1" y="115.1">+5V</text>
<text x="86.2" y="116.9">2</text>
<text x="147.4" y="115.1">GND</text>
<text x="147.4" y="118.7">3V3</text>
<text x="170.1" y="118.7">VBAT</text>
<text x="170.7" y="115.1">PC13</text>
<text x="210.4" y="115.1">GND</text>
<text x="210.4" y="118.7">3V3</text>
<text x="233.1" y="118.7">VBAT</text>
<text x="233.7" y="115.1">PC13</text>
<text x="30.2" y="125.6">AN0</text>
<text x="53.8" y="122.1">GND</text>
<text x="53.8" y="125.6">GND</text>
<text x="147.4" y="125.6">3V3</text>
<text x="171.1" y="125.6">GND</text>
<text x="210.4" y="125.6">3V3</text>
<text x="234.1" y="125.6">GND</text>
<text x="30.2" y="129.2">AN1</text>
<text x="147.4" y="129.2">PA13</text>
<text x="170.4" y="129.2">PA14</text>
<text x="210.4" y="129.2">PA13</text>
<text x="233.5" y="129.2">PA14</text>
<text x="30.2" y="132.6">AN2</text>
<text x="30.2" y="136.1">AN3</text>
<text x="52.9" y="132.6">PWR+</text>
<text x="52.9" y="136.1">PWR-</text>
<text x="77.4" y="153.6">1</text>
<text x="30.2" y="157.1">D4</text>
<text x="30.2" y="160.7">D5</text>
<text x="54.9" y="157.1">A1</text>
<text x="55" y="160.7">B1</text>
<text x="77.4" y="157.1">2</text>
<text x="30.2" y="164.1">D6</text>
<text x="30.2" y="167.6">D7</text>
<text x="54.6" y="164.1">A2</text>
<text x="54.7" y="167.6">B2</text>
<text x="30.2" y="171.2">D8</text>
<text x="84.5" y="171.2">1</text>
<text x="136.9" y="171.2">IN+</text>
<text x="144.4" y="171.2">OUT+</text>
<text x="30.2" y="174.7">D9</text>
<text x="53.8" y="178.1">GND</text>
<text x="54.1" y="174.7">+5V</text>
<text x="84.5" y="174.7">2</text>
<text x="136.9" y="174.7">IN-</text>
<text x="144.4" y="174.7">OUT-</text>
<text x="30.2" y="185.2">AN0</text>
<text x="53.8" y="181.7">GND</text>
<text x="53.8" y="185.2">GND</text>
<text x="30.2" y="188.6">AN1</text>
<text x="30.2" y="192.2">AN2</text>
<text x="30.2" y="195.7">AN3</text>
<text x="52.9" y="192.2">PWR+</text>
<text x="52.9" y="195.7">PWR-</text>
<text x="135.2" y="193.9">1</text>
<text x="135.2" y="197.4">2</text>
</g>
<text font-size=".3" fill="#585858" x="10.2" y="205.6">ALTIUM GOSTBOM2.0 KEV</text>
</svg>
